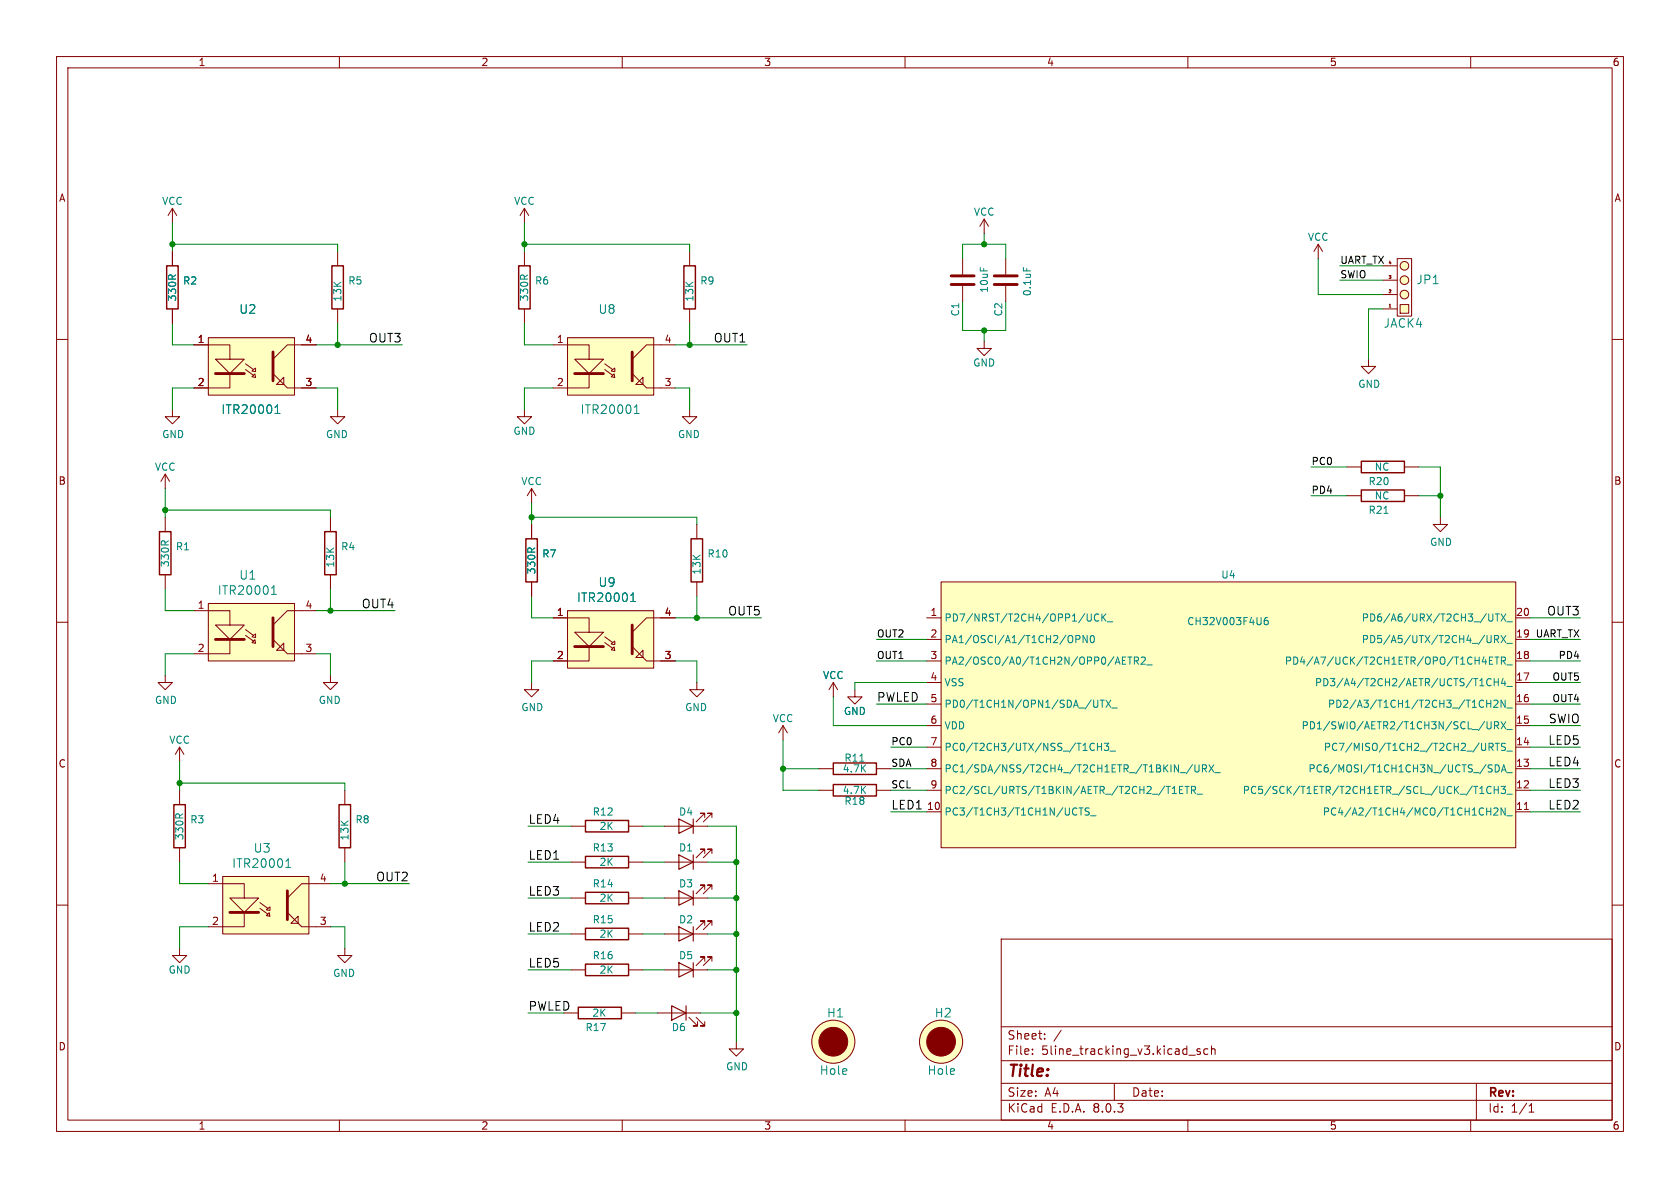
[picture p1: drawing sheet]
<svg xmlns="http://www.w3.org/2000/svg" width="297mm" height="210mm" viewBox="0 0 297 210" stroke-linecap="round" stroke-linejoin="round" font-family="sans-serif">
<g fill="none" stroke="#840000" stroke-width=".18">
<path d="M10 10h277v190h-277zM12 12h273v186h-273zM60 10v2M110 10v2M160 10v2M210 10v2M260 10v2M10 60h2M285 60h2M30.5 72.4v1.3h1.2l-1.2 1.2-1.3-1.2h1.3M92.7 72.4v1.3h1.3l-1.3 1.2-1.3-1.2h1.3M241.9 63.5v1.3h1.3l-1.3 1.2-1.2-1.2h1.2"/>
<path d="M10 110h2M285 110h2M10 160h2M285 160h2M61 167.6v1.3h-1.3l1.3 1.3 1.2-1.3h-1.2M177 166h108v32h-108zM60 198v2M110 198v2M160 198v2M177 194.5h108M177 191.5h108M177 187.5h108"/>
<path d="M177 181.5h108M182.5 186.3v.1M182.5 185.5v.1M184.7 183.6v.1M184.7 182.8v.1M187.6 182.1l-1.3 2M197 191.5v3M210 198v2M210.2 186.5h1.1M212.2 185.5l-.4-.1-.2 .2 .1 .2 .5 .2v.3h-.6M213.5 185.5l-.4-.1-.3 .3v.4l.2 .2h.5M214.2 185.5l.2-.1 .3 .1 .1 .9"/>
<path d="M214.2 184.9v1.5M260 198v2M261 191.5v6.5M270.3 196.6h.9M270.3 195.5l.4-.4v1.5"/>
</g>
<g fill="#ffffc2">
<path d="M38.1 110.5h5.1l-2.6 2.5z"/>
<path d="M44.8 113.3l.3-.2 .1 .6-.6-.1z"/>
<path d="M44.6 112.6l.6-.5v.6z"/>
<path d="M36.8 106.7h15.3v10.1h-15.3z"/>
</g>
<path d="M38.1 113h5.1M48.3 109.2v5.1" fill="none" stroke="#840000" stroke-width=".51"/>
<path d="M34.3 108h6.3v2.5M36.8 106.7h15.3v10.1h-15.3zM38.1 110.5h5.1l-2.6 2.5zM40.6 113v2.6h-6.3M43.4 112.3l1.4 1M43.4 111.3l1.4 1M44.6 112.6l.6-.5v.6zM44.8 113.3l.3-.2 .1 .6-.6-.1zM48.3 113l2.5 2.6h5.1M48.9 115l1.3-1.3v1.3zM55.9 108h-5.1l-2.5 2.5" fill="none" stroke="#840000" stroke-width=".18"/>
<path d="M48 105.1h.9M48 104l.4-.5v1.6" fill="none" stroke="#008484" stroke-width=".18"/>
<g fill="#ffffc2">
<path d="M101.6 63.5h5.1l-2.6 2.5z"/>
<path d="M108.3 66.3l.3-.2 .1 .6-.6-.1z"/>
<path d="M108.1 65.6l.6-.5v.6z"/>
<path d="M100.3 59.7h15.3v10.2h-15.3z"/>
</g>
<path d="M101.6 66h5.1M111.8 62.2v5.1" fill="none" stroke="#840000" stroke-width=".51"/>
<g fill="none" stroke="#840000" stroke-width=".18">
<path d="M30.5 36.8l-.8 1.3M30.5 36.8v2.6M30.5 36.8l.7 1.3M92.7 36.8v2.6M92.7 36.8l-.8 1.3M92.7 36.8l.8 1.3M30.5 44.5v2.5M30.5 54.6v2.6M59.7 44.5v2.5M59.7 54.6v2.6M92.7 44.5v2.5M92.7 54.6v2.6"/>
<path d="M100.3 59.7h15.3v10.2h-15.3zM121.9 44.5v2.5M121.9 54.6v2.6M59.7 72.4v1.3h-1.3l1.3 1.2 1.3-1.2h-1.3M97.8 61h6.3v2.5M101.6 63.5h5.1l-2.6 2.5zM104.1 66v2.6h-6.3M106.9 65.3l1.4 1M106.9 64.3l1.4 1M108.1 65.6l.6-.5v.6zM108.3 66.3l.3-.2 .1 .6-.6-.1zM111.8 66l2.5 2.6h5.1"/>
<path d="M112.4 68l1.3-1.3v1.3zM119.4 61h-5.1l-2.5 2.5M121.9 72.4v1.3h-1.3l1.3 1.2 1.3-1.2h-1.3M29.2 83.8v2.6M29.2 91.4v2.6M29.2 83.8l-.8 1.3M29.2 83.8l.8 1.3M58.4 91.4v2.6M238.1 82.6h2.6M248.3 82.6h2.5M29.2 101.6v2.5M58.4 101.6v2.5"/>
<path d="M31.7 139.7v2.5M61 139.7v2.5M94 120.7v1.2h1.2l-1.2 1.3-1.3-1.3h1.3M138.4 128.3l-.7 1.2M138.4 128.3v2.5M138.4 128.3l.8 1.2M144.8 139.7h2.5M144.8 135.9h2.5M154.9 139.7h2.6M154.9 135.9h2.6M31.7 149.9v2.5M61 149.9v2.5"/>
</g>
<path d="M112.1 73.1h.9M112.1 72l.5-.4v1.5M152 134.6h.7" fill="none" stroke="#008484" stroke-width=".18"/>
<path d="M29.5 47h2v7.6h-2zM58.7 47h2v7.6h-2zM91.7 47h2v7.6h-2zM120.9 47h2v7.6h-2zM28.2 94h2v7.6h-2zM57.4 94h2v7.6h-2zM240.7 81.5h7.6v2.1h-7.6zM147.3 138.7h7.6v2h-7.6zM147.3 134.9h7.6v2h-7.6zM30.7 142.2h2.1v7.7h-2.1zM59.9 142.2h2.1v7.7h-2.1z" fill="none" stroke="#840000" stroke-width=".25"/>
<g fill="#ffffc2">
<path d="M101.6 111.8h5.1l-2.6 2.5z"/>
<path d="M108.3 114.6l.3-.2 .1 .6-.6-.1z"/>
<path d="M108.1 113.8l.6-.5v.7z"/>
<path d="M100.3 108h15.3v10.1h-15.3z"/>
</g>
<path d="M101.6 114.3h5.1M111.8 110.5v5.1" fill="none" stroke="#840000" stroke-width=".51"/>
<g fill="none" stroke="#840000" stroke-width=".18">
<path d="M94 86.4v2.5M94 92.7v2.6M94 86.4l-.8 1.2M94 86.4l.7 1.2M94 102.9v2.5M97.8 109.2h6.3v2.6M100.3 108h15.3v10.1h-15.3zM101.6 111.8h5.1l-2.6 2.5zM104.1 114.3v2.5h-6.3M106.9 113.6l1.4 1M106.9 112.6l1.4 1M108.1 113.8l.6-.5v.7z"/>
<path d="M108.3 114.6l.3-.2 .1 .6-.6-.1zM111.8 114.3l2.5 2.5h5.1M112.4 116.2l1.3-1.2v1.2zM119.4 109.2h-5.1l-2.5 2.6M123.2 120.7v1.2h-1.3l1.3 1.3 1.3-1.3h-1.3M117.5 158.8h7.6M124.6 157.2v-.7h-.8h.8l-1.5 1.5M125.9 157.2v-.7h-.8h.8l-1.6 1.5"/>
</g>
<path d="M111.5 106.3h.9M111.5 105.2l.4-.4v1.5" fill="none" stroke="#008484" stroke-width=".18"/>
<path d="M120 157.5l2.6 1.3-2.6 1.2zM122.6 157.5v2.5" fill="none" stroke="#840000" stroke-width=".2"/>
<path d="M93 95.3h2v7.6h-2z" fill="none" stroke="#840000" stroke-width=".25"/>
<g fill="#ffffc2">
<path d="M38.1 63.5h5.1l-2.6 2.5z"/>
<path d="M44.8 66.3l.3-.2 .1 .6-.6-.1z"/>
<path d="M44.6 65.6l.6-.5v.6z"/>
<path d="M36.8 59.7h15.3v10.2h-15.3z"/>
</g>
<path d="M168.1 48.8h4.1M168.1 50.3h4.1M175.8 48.8h4M175.8 50.3h4M38.1 66h5.1M48.3 62.2v5.1" fill="none" stroke="#840000" stroke-width=".51"/>
<g fill="none" stroke="#840000" stroke-width=".18">
<path d="M174 38.7l-.8 1.3M174 38.7v2.6M174 38.7l.8 1.3M36.8 59.7h15.3v10.2h-15.3zM170.2 45.7v2.8M170.2 50.5v2.8M177.8 45.7v2.8M177.8 50.5v2.8M233 43.2l-.7 1.3M233 43.2v2.5M233 43.2l.8 1.3M34.3 61h6.3v2.5"/>
<path d="M38.1 63.5h5.1l-2.6 2.5zM40.6 66v2.6h-6.3M43.4 65.3l1.4 1M43.4 64.3l1.4 1M44.6 65.6l.6-.5v.6zM44.8 66.3l.3-.2 .1 .6-.6-.1zM48.3 66l2.5 2.6h5.1M48.9 68l1.3-1.3v1.3zM55.9 61h-5.1l-2.5 2.5M174 60.3v1.3h1.3l-1.3 1.3-1.3-1.3h1.3M123.2 92.7v2.6M238.1 87.6h2.6"/>
<path d="M248.3 87.6h2.5M254.6 91.4v1.3h1.3l-1.3 1.3-1.2-1.3h1.2M29.2 119.4v1.3h1.3l-1.3 1.2-1.3-1.2h1.3M58.4 119.4v1.3h-1.3l1.3 1.2 1.3-1.2h-1.3M123.2 102.9v2.5M31.7 132.1l-.7 1.3M31.7 132.1v2.5M31.7 132.1l.8 1.3M147.3 120.7l-.7 1.2M147.3 120.7v2.5M147.3 120.7l.8 1.2M151.1 121.9v1.3h1.3l-1.3 1.3-1.2-1.3h1.2"/>
</g>
<path d="M180.9 47.3v.6M48.6 73.1h.9M48.6 72l.5-.4v1.5M244.7 90.7h.7" fill="none" stroke="#008484" stroke-width=".18"/>
<path d="M122.2 95.3h2v7.6h-2zM240.7 86.6h7.6v2h-7.6z" fill="none" stroke="#840000" stroke-width=".25"/>
<g fill="#ffffc2">
<path d="M40.6 158.8h5.1l-2.5 2.5z"/>
<path d="M47.6 161.3l.1 .7-.6-.2z"/>
<path d="M47.1 160.8l.6-.5v.7z"/>
<path d="M39.4 154.9h15.2v10.2h-15.2z"/>
</g>
<path d="M50.8 157.5v5.1M40.6 161.3h5.1" fill="none" stroke="#840000" stroke-width=".51"/>
<path d="M36.8 156.2h6.4v2.6M39.4 154.9h15.2v10.2h-15.2zM40.6 158.8h5.1l-2.5 2.5zM45.9 159.6l1.4 1M58.4 156.2h-5.1l-2.5 2.6M31.7 167.6v1.3h1.3l-1.3 1.3-1.2-1.3h1.2M43.2 161.3v2.5h-6.4M45.9 160.6l1.4 1M47.1 160.8l.6-.5v.7zM47.6 161.3l.1 .7-.6-.2zM50.8 161.3l2.5 2.5h5.1M52.7 161.9v1.3h-1.3z" fill="none" stroke="#840000" stroke-width=".18"/>
<path d="M50.5 153.3h.9M50.5 152.2l.5-.4v1.5" fill="none" stroke="#008484" stroke-width=".18"/>
<g fill="#ffffc2" stroke="#ffffc2" stroke-width=".18">
<circle cx="248.3" cy="47" r=".76"/>
<circle cx="248.3" cy="49.5" r=".76"/>
</g>
<path d="M247.5 53.8h1.5v1.6h-1.5z" fill="#ffffc2"/>
<g fill="#ffffc2" stroke="#ffffc2" stroke-width=".18">
<circle cx="248.3" cy="52.1" r=".76"/>
<circle cx="166.4" cy="184.1" r="3.8"/>
</g>
<g fill="none" stroke="#840000" stroke-width=".18">
<path d="M244.5 54.6h2.5M244.5 52.1h2.5M244.5 49.5h2.5M244.5 47h2.5M245.6 54.3h.3M247 45.7h2.6v10.2h-2.6zM247.5 53.8h1.5v1.6h-1.5z"/>
<circle cx="248.3" cy="47" r=".76"/>
<circle cx="248.3" cy="49.5" r=".76"/>
<circle cx="248.3" cy="52.1" r=".76"/>
<circle cx="166.4" cy="184.1" r="3.8"/>
</g>
<circle cx="166.4" cy="184.1" r="2.54" fill="#840000" stroke="#840000" stroke-width=".18"/>
<path d="M166.4 102.9h101.6v47h-101.6z" fill="#ffffc2"/>
<g fill="none" stroke="#840000" stroke-width=".18">
<path d="M30.5 44.5v2.5M30.5 54.6v2.6M34.3 61h2.5M34.3 68.6h2.5M53.3 61h2.6M53.3 68.6h2.6M94 92.7v2.6M94 102.9v2.5M97.8 109.2h2.5M97.8 116.8h2.5M116.8 109.2h2.6M116.8 116.8h2.6"/>
<path d="M163.8 109.2h2.6M163.8 116.8h2.6M163.8 113h2.6M166.4 102.9h101.6v47h-101.6zM268 109.2h2.5M268 116.8h2.5M268 113h2.5M163.8 139.7h2.6M163.8 135.9h2.6M163.8 132.1h2.6M163.8 128.3h2.6M163.8 124.5h2.6"/>
<path d="M163.8 120.7h2.6M268 139.7h2.5M268 135.9h2.5M268 132.1h2.5M268 128.3h2.5M268 124.5h2.5M268 120.7h2.5M101 152.4h2.5M101 158.8h2.5M101 146.1h2.5M111.1 152.4h2.6M111.1 158.8h2.6"/>
<path d="M111.1 146.1h2.6M117.5 152.4h7.6M117.5 146.1h7.6M124.6 150.9v-.8h-.8h.8l-1.5 1.5M124.6 144.5v-.7h-.8h.8l-1.5 1.5M125.9 150.9v-.8h-.8h.8l-1.6 1.5M125.9 144.5v-.7h-.8h.8l-1.6 1.5M163.8 143.5h2.6M268 143.5h2.5M269.5 143.1h.7M99.7 179.1h2.5M101 165.1h2.5"/>
<path d="M101 171.5h2.5M109.9 179.1h2.5M111.1 165.1h2.6M111.1 171.5h2.6M116.2 179.1h7.6M117.5 165.1h7.6M117.5 171.5h7.6M121.8 179.8l1.5 1.6h-.7h.7v-.8M123.1 179.8l1.5 1.6h-.8h.8v-.8M124.6 163.6v-.8h-.8h.8l-1.5 1.5M124.6 169.9v-.7h-.8h.8l-1.5 1.5M125.9 163.6v-.8h-.8h.8l-1.6 1.5"/>
<path d="M125.9 169.9v-.7h-.8h.8l-1.6 1.5M130.2 184.2v1.2h1.2l-1.2 1.3-1.3-1.3h1.3"/>
<circle cx="147.3" cy="184.1" r="3.8"/>
</g>
<g fill="none" stroke="#008484" stroke-width=".18">
<path d="M48.6 73.1h.9M48.6 72l.5-.4v1.5M111.5 106.3h.9M111.5 105.2l.4-.4v1.5M189.6 112.5v.9M190.2 113l.6-.1 .1-.1v-.3l-.7-.2v1.3M192.2 112.3v1.3l-.7-1.3v1.3M192.9 108.5v1.1l-.2 .2M192.9 112.4l.1-.1a.68 .68 0 0 1 .5 .7 .68 .68 0 0 1-.5 .6 .84 .84 0 0 1-.1-1.2zM194.3 108.7a.6 .6 0 0 0-.9 .4 .6 .6 0 0 0 .6 .7l.3-.1M194.8 108.5v1.3M195 109.1l.5 .7"/>
<path d="M195.5 108.5l-.7 .8M195.8 109.9h.9M198.4 117.4h.6M198.4 116.1h.6M199.4 116.1h.7M199.8 116.1v1.3M200.5 116.8h.6l.2-.2-.1-.3-.7-.2v1.3M200.8 116.8l.5 .6M201.8 116.3l.4-.2 .3 .4-.8 .9h.8M202.7 117.5h1M224.1 109.2h-.4a.86 .86 0 0 0 0 1.2l.5-.1v-.4l-.2-.3-.4 .1-.1 .2M262 117h.8"/>
<path d="M263.3 116.8h.4M263.9 116.1h-.6v1.3h.6M263.9 108.5v1.1l-.2 .2M264.2 120v1.2M264.2 113l.6-.1 .1-.1v-.3l-.7-.2v1.3M264.3 116.1h.7M264.3 108.5h.8M264.5 113l.4 .6M264.6 116.1v1.3M264.7 108.5v1.3M264.9 120v1.2M265.4 112.3l.8 1.3"/>
<path d="M265.4 108.5l.8 1.3M265.4 116.8h.6l.2-.2-.1-.3-.7-.2v1.3M265.7 119.9l-.3 .9h.8M265.7 116.8l.5 .6M266.2 112.3l-.8 1.3M266.2 108.5l-.8 1.3M266.4 109.9h1M266.4 117.5h1M266.4 113.7h1M193.2 131.4l.3 .1M193.5 132.5l-.3 .2M194 131.4v1.3"/>
<path d="M194 132h.7M194.1 123.8v1l-.1 .2h-.4M194.5 123.8h.7M194.7 131.4v1.3M194.9 123.8v1.2M195.2 131.4h.8l-.4 .5 .3 .1v.5l-.1 .2-.6-.2M195.5 123.8l.9 1.2M196.2 132.8h1M196.4 123.8l-.9 1.2M196.6 125.2h.9M207.3 139.4l.3-.4v1.3M208.5 139.6h.4"/>
<path d="M209.1 139h-.6v1.3h.6M209.5 139h.7M209.9 139v1.3M210.6 139.7l.6-.1 .2-.2-.1-.3-.7-.1v1.3M210.8 135.1l-1.1 1.7M210.9 139.7l.5 .6M211.2 135.2v1l.3 .3 .4-.1 .1-.2v-1M212.6 135.9l.6-.1 .1-.2-.1-.3-.6-.1v1.3M212.9 135.9l.4 .6M213.7 135.2l.9 1.3M214.6 135.2l-.9 1.3M214.8 136.6h.9"/>
<path d="M261.6 139.4l.4-.4v1.3M262.8 124.4h.8M263.2 131.4h.5l.3 .2-.1 .4-.7 .1M263.3 135.2l.5 .1M263.6 123.8v1.2M263.6 135.9l.2 .2-.2 .4M263.6 132.1l.4 .6M263.6 139.1a.6 .6 0 0 0-.8 .5 .6 .6 0 0 0 .6 .7l.2-.1M263.6 120.1a.6 .6 0 0 0-.8 .4 .6 .6 0 0 0 .6 .7l.2-.1M263.6 127.6v1.1l-.2 .1-.5-.1M264.1 123.9l.5-.1 .2 .3-.8 .9h.8M264.2 139v1.3"/>
<path d="M264.2 139.6h.7M264.2 120.6h.7M264.2 128.2h.6l.1-.2v-.3l-.7-.1v1.2M264.3 135.2a.64 .64 0 0 1 .8 .6 .64 .64 0 0 1-.8 .7zM264.3 131.4h.8M264.5 128.2l.4 .6M264.7 131.4v1.3M264.9 139v1.3M265.4 139h.8l-.5 .5 .4 .1v.6l-.2 .1-.5-.1M265.4 127.6l.8 1.2M265.4 136.5l.4-1.3 .5 1.3M265.5 136.1h.7"/>
<path d="M266 120.4v.8M266.1 123.8v1.2l-.7-1.2v1.2M266.2 131.5l-.5-.1-.3 .2 .1 .3 .6 .3v.3l-.2 .2-.5-.1M266.2 127.6l-.8 1.2M266.4 136.6h1M266.4 132.8h1M266.4 129h1M266.4 125.2h1M266.4 121.4h1M190.7 142.8h.8M191.1 142.8v1.3M192.6 142.9l-.5-.1-.2 .1v.4l.5 .2 .2 .3-.3 .3-.5-.1"/>
<path d="M192.8 144.2h1M207.3 140.3h.7M211.6 140.4h1M261.6 140.3h.7M262.8 143.4h.8M263.6 142.8v1.3M264.1 142.9l.5-.1 .2 .4-.8 .9h.8M266.1 142.8v1.3l-.7-1.3v1.3M266.4 144.2h1M266.4 140.4h1"/>
</g>
<path d="M103.5 157.7h7.6v2.1h-7.6zM103.5 151.4h7.6v2h-7.6zM103.5 145h7.6v2.1h-7.6zM102.2 178.1h7.7v2h-7.7zM103.5 164.1h7.6v2h-7.6zM103.5 170.4h7.6v2.1h-7.6z" fill="none" stroke="#840000" stroke-width=".25"/>
<path d="M120 151.1l2.6 1.3-2.6 1.3zM120 144.8l2.6 1.3-2.6 1.2zM122.6 144.8v2.5M122.6 151.1v2.6M118.7 177.8l2.6 1.3-2.6 1.2zM120 163.8l2.6 1.3-2.6 1.3zM120 170.2l2.6 1.3-2.6 1.2zM121.3 177.8v2.5M122.6 163.8v2.6M122.6 170.2v2.5" fill="none" stroke="#840000" stroke-width=".2"/>
<circle cx="147.3" cy="184.1" r="3.8" fill="#ffffc2" stroke="#ffffc2" stroke-width=".18"/>
<circle cx="147.3" cy="184.1" r="2.54" fill="#840000" stroke="#840000" stroke-width=".18"/>
<g fill="none" stroke="#008400" stroke-width=".18">
<path d="M30.5 39.4v5.1M92.7 39.4v5.1M30.5 43.2h29.2v1.3M30.5 57.2v3.8h3.8M59.7 57.2v3.8M92.7 43.2h29.2v1.3M92.7 57.2v3.8h5.1M121.9 57.2v3.8M170.2 45.7v-2.5h7.6v2.5M170.2 53.3v5.1h7.6v-5.1M174 41.3v1.9M174 58.4v1.9"/>
<path d="M233 45.7v6.4h11.5M236.9 47h7.6M236.9 49.5h7.6M244.5 54.6h-2.6v8.9M34.3 68.6h-3.8v3.8M55.9 68.6h3.8v3.8M55.9 61h15.2M97.8 68.6h-5.1v3.8M119.4 61h12.7M119.4 68.6h2.5v3.8M29.2 86.4v5M29.2 90.2h29.2v1.2"/>
<path d="M94 91.4h29.2v1.3M94 88.9v3.8M231.8 82.6h6.3M231.8 87.6h6.3M250.8 82.6h3.8v8.8M250.8 87.6h3.8M29.2 104.1v3.9h5.1M34.3 115.6h-5.1v3.8M55.9 108h13.9M55.9 115.6h2.5v3.8M58.4 104.1v3.9M94 105.4v3.8h3.8"/>
<path d="M97.8 116.8h-3.8v3.9M119.4 109.2h15.2M119.4 116.8h3.8v3.9M123.2 105.4v3.8M154.9 113h8.9M154.9 116.8h8.9M270.5 109.2h8.9M270.5 113h8.9M270.5 116.8h8.9M31.7 138.4h29.3v1.3M31.7 134.6v5.1M138.4 135.9h6.4"/>
<path d="M138.4 130.8v8.9h6.4M147.3 123.2v5.1h16.5M154.9 124.5h8.9M157.5 135.9h6.3M157.5 139.7h6.3M157.5 132.1h6.3M163.8 120.7h-12.7v1.2M270.5 128.3h8.9M270.5 120.7h8.9M270.5 135.9h8.9M270.5 139.7h8.9M270.5 132.1h8.9"/>
<path d="M270.5 124.5h8.9M31.7 152.4v3.8h5.1M58.4 156.2h14M61 152.4v3.8M93.3 152.4h7.7M93.3 158.8h7.7M93.3 146.1h7.7M113.7 152.4h3.8M113.7 158.8h3.8M113.7 146.1h3.8M125.1 152.4h5.1M125.1 158.8h5.1"/>
<path d="M125.1 146.1h5.1v38.1M157.5 143.5h6.3M270.5 143.5h8.9M36.8 163.8h-5.1v3.8M58.4 163.8h2.6v3.8M93.3 179.1h6.4M93.3 165.1h7.7M93.3 171.5h7.7M112.4 179.1h3.8M113.7 165.1h3.8M113.7 171.5h3.8M123.8 179.1h6.4"/>
<path d="M125.1 165.1h5.1M125.1 171.5h5.1"/>
</g>
<g fill="#008400" stroke="#008400" stroke-width=".18">
<circle cx="30.5" cy="43.2" r=".46"/>
<circle cx="29.2" cy="90.2" r=".46"/>
<circle cx="58.4" cy="108" r=".46"/>
<circle cx="130.2" cy="152.4" r=".46"/>
<circle cx="130.2" cy="179.1" r=".46"/>
<circle cx="130.2" cy="158.8" r=".46"/>
<circle cx="130.2" cy="171.5" r=".46"/>
<circle cx="130.2" cy="165.1" r=".46"/>
<circle cx="123.2" cy="109.2" r=".46"/>
<circle cx="174" cy="58.4" r=".46"/>
<circle cx="138.4" cy="135.9" r=".46"/>
<circle cx="61" cy="156.2" r=".46"/>
<circle cx="31.7" cy="138.4" r=".46"/>
<circle cx="254.6" cy="87.6" r=".46"/>
<circle cx="59.7" cy="61" r=".46"/>
<circle cx="92.7" cy="43.2" r=".46"/>
<circle cx="121.9" cy="61" r=".46"/>
<circle cx="94" cy="91.4" r=".46"/>
<circle cx="174" cy="43.2" r=".46"/>
</g>
<text font-size="2.8" fill="#840000" x="178" y="190.9">Title:</text>
<g font-size="2.1" fill="#008484">
<text x="250.3" y="50.4">JP1</text>
<text x="42.2" y="55.7">U2</text>
<text x="105.7" y="55.7">U8</text>
<text x="244.5" y="58.1">JACK4</text>
<text x="39" y="73.4">ITR20001</text>
<text x="102.5" y="73.4">ITR20001</text>
<text x="38.4" y="105.4">ITR20001</text>
<text x="42.2" y="102.7">U1</text>
<text x="101.9" y="106.6">ITR20001</text>
<text x="105.7" y="103.9">U9</text>
<text x="40.9" y="153.6">ITR20001</text>
<text x="44.8" y="150.9">U3</text>
<text x="146.1" y="180.1">H1</text>
<text x="165.2" y="180.1">H2</text>
<text x="144.8" y="190.2">Hole</text>
<text x="163.9" y="190.2">Hole</text>
</g>
<g font-size="2.1">
<text x="65.2" y="60.6">OUT3</text>
<text x="126.1" y="60.6">OUT1</text>
<text x="63.9" y="107.6">OUT4</text>
<text x="128.7" y="108.9">OUT5</text>
<text x="273.4" y="108.9">OUT3</text>
<text x="154.9" y="124.1">PWLED</text>
<text x="273.7" y="131.8">LED5</text>
<text x="273.7" y="128">SWIO</text>
<text x="273.7" y="135.6">LED4</text>
<text x="157.5" y="143.2">LED1</text>
<text x="273.7" y="143.2">LED2</text>
<text x="273.7" y="139.4">LED3</text>
<text x="93.3" y="145.7">LED4</text>
<text x="66.4" y="155.9">OUT2</text>
<text x="93.3" y="152.1">LED1</text>
<text x="93.3" y="158.4">LED3</text>
<text x="93.3" y="164.8">LED2</text>
<text x="93.3" y="171.1">LED5</text>
<text x="93.3" y="178.8">PWLED</text>
</g>
<g font-size="2.1" fill="#840000">
<text x="178" y="184">Sheet:</text>
<text x="178" y="186.7">File:</text>
<text x="184.1" y="186.7">5line_tracking_v3.kicad_sch</text>
<text x="178" y="196.9">KiCad</text>
<text x="178" y="194.1">Size:</text>
<text x="184.7" y="194.1">A4</text>
<text x="185.7" y="196.9">E.D.A.</text>
<text x="193.3" y="196.9">8.0.3</text>
<text x="200" y="194.1">Date:</text>
<text x="263" y="194.3">Rev:</text>
<text x="263" y="196.9">Id:</text>
<text x="267.1" y="196.9">1/1</text>
</g>
<g font-size="1.8" fill="#840000">
<text x="35" y="11.9">1</text>
<text x="85" y="11.9">2</text>
<text x="135" y="11.9">3</text>
<text x="185" y="11.9">4</text>
<text x="235" y="11.9">5</text>
<text x="285" y="11.9">6</text>
<text x="10.3" y="35.9">A</text>
<text x="285.3" y="35.9">A</text>
<text x="34.9" y="60.7">1</text>
<text x="53.9" y="60.7">4</text>
<text x="98.4" y="60.7">1</text>
<text x="117.4" y="60.7">4</text>
<text x="34.9" y="68.3">2</text>
<text x="53.9" y="68.3">3</text>
<text x="98.4" y="68.3">2</text>
<text x="117.4" y="68.3">3</text>
<text x="10.3" y="85.9">B</text>
<text x="285.3" y="85.9">B</text>
<text x="34.9" y="107.7">1</text>
<text x="53.9" y="107.7">4</text>
<text x="98.4" y="109">1</text>
<text x="117.4" y="109">4</text>
<text x="164.4" y="109">1</text>
<text x="164.4" y="112.8">2</text>
<text x="267.9" y="112.8">19</text>
<text x="267.9" y="109">20</text>
<text x="34.9" y="115.3">2</text>
<text x="53.9" y="115.3">3</text>
<text x="98.4" y="116.6">2</text>
<text x="117.4" y="116.6">3</text>
<text x="164.4" y="116.6">3</text>
<text x="267.9" y="116.6">18</text>
<text x="164.4" y="120.4">4</text>
<text x="164.4" y="124.2">5</text>
<text x="267.9" y="124.2">16</text>
<text x="267.9" y="120.4">17</text>
<text x="164.4" y="128">6</text>
<text x="164.4" y="131.8">7</text>
<text x="267.9" y="131.8">14</text>
<text x="267.9" y="128">15</text>
<text x="10.3" y="135.9">C</text>
<text x="164.4" y="135.6">8</text>
<text x="267.9" y="135.6">13</text>
<text x="285.3" y="135.9">C</text>
<text x="163.8" y="143.3">10</text>
<text x="164.4" y="139.4">9</text>
<text x="267.9" y="143.3">11</text>
<text x="267.9" y="139.4">12</text>
<text x="37.4" y="156">1</text>
<text x="56.4" y="156">4</text>
<text x="37.4" y="163.6">2</text>
<text x="56.4" y="163.6">3</text>
<text x="10.3" y="185.9">D</text>
<text x="285.3" y="185.9">D</text>
<text x="35" y="199.9">1</text>
<text x="85" y="199.9">2</text>
<text x="135" y="199.9">3</text>
<text x="185" y="199.9">4</text>
<text x="235" y="199.9">5</text>
<text x="285" y="199.9">6</text>
</g>
<g font-size="1.8" fill="#008484">
<text x="28.6" y="36.4">VCC</text>
<text x="90.8" y="36.4">VCC</text>
<text x="172.1" y="38.3">VCC</text>
<text x="231.1" y="42.8">VCC</text>
<text x="31.3" y="53.4" transform="rotate(-90 31.3 53.4)">330R</text>
<text x="32.3" y="50.5">R2</text>
<text x="60.6" y="53.4" transform="rotate(-90 60.6 53.4)">13K</text>
<text x="61.5" y="50.5">R5</text>
<text x="93.6" y="53.4" transform="rotate(-90 93.6 53.4)">330R</text>
<text x="94.5" y="50.5">R6</text>
<text x="122.8" y="53.4" transform="rotate(-90 122.8 53.4)">13K</text>
<text x="123.7" y="50.5">R9</text>
<text x="174.9" y="51.9" transform="rotate(-90 174.9 51.9)">10uF</text>
<text x="182.5" y="52.5" transform="rotate(-90 182.5 52.5)">0.1uF</text>
<text x="169.8" y="56" transform="rotate(-90 169.8 56)">C1</text>
<text x="177.4" y="56" transform="rotate(-90 177.4 56)">C2</text>
<text x="172" y="65">GND</text>
<text x="240" y="68.8">GND</text>
<text x="28.6" y="77.6">GND</text>
<text x="57.5" y="77.6">GND</text>
<text x="90.7" y="77.1">GND</text>
<text x="119.8" y="77.6">GND</text>
<text x="27.3" y="83.4">VCC</text>
<text x="242.9" y="83.4">NC</text>
<text x="92.1" y="86">VCC</text>
<text x="241.8" y="86">R20</text>
<text x="242.9" y="88.5">NC</text>
<text x="241.8" y="91">R21</text>
<text x="30.1" y="100.4" transform="rotate(-90 30.1 100.4)">330R</text>
<text x="31" y="97.5">R1</text>
<text x="59.3" y="100.4" transform="rotate(-90 59.3 100.4)">13K</text>
<text x="60.2" y="97.5">R4</text>
<text x="94.8" y="101.6" transform="rotate(-90 94.8 101.6)">330R</text>
<text x="95.8" y="98.8">R7</text>
<text x="124.1" y="101.7" transform="rotate(-90 124.1 101.7)">13K</text>
<text x="125" y="98.8">R10</text>
<text x="252.7" y="96.7">GND</text>
<text x="215.8" y="102.5">U4</text>
<text x="166.9" y="110.1">PD7/NRST/T2CH4/OPP1/UCK_</text>
<text x="166.9" y="113.9">PA1/OSCI/A1/T1CH2/OPN0</text>
<text x="209.8" y="110.7">CH32V003F4U6</text>
<text x="240.6" y="113.9">PD5/A5/UTX/T2CH4_/URX_</text>
<text x="240.6" y="110.1">PD6/A6/URX/T2CH3_/UTX_</text>
<text x="166.9" y="117.7">PA2/OSCO/A0/T1CH2N/OPP0/AETR2_</text>
<text x="227" y="117.7">PD4/A7/UCK/T2CH1ETR/OPO/T1CH4ETR_</text>
<text x="27.3" y="124.6">GND</text>
<text x="56.3" y="124.6">GND</text>
<text x="92.1" y="125.9">GND</text>
<text x="121" y="125.9">GND</text>
<text x="145.4" y="120.2">VCC</text>
<text x="166.9" y="121.5">VSS</text>
<text x="166.9" y="125.3">PD0/T1CH1N/OPN1/SDA_/UTX_</text>
<text x="232.4" y="121.5">PD3/A4/T2CH2/AETR/UCTS/T1CH4_</text>
<text x="234.7" y="125.3">PD2/A3/T1CH1/T2CH3_/T1CH2N_</text>
<text x="29.8" y="131.7">VCC</text>
<text x="136.5" y="127.9">VCC</text>
<text x="149.1" y="126.6">GND</text>
<text x="166.9" y="129.1">VDD</text>
<text x="230" y="129.1">PD1/SWIO/AETR2/T1CH3N/SCL_/URX_</text>
<text x="148.9" y="136.8">4.7K</text>
<text x="149.2" y="134.8">R11</text>
<text x="166.9" y="132.9">PC0/T2CH3/UTX/NSS_/T1CH3_</text>
<text x="166.9" y="136.8">PC1/SDA/NSS/T2CH4_/T2CH1ETR_/T1BKIN_/URX_</text>
<text x="231.2" y="136.8">PC6/MOSI/T1CH1CH3N_/UCTS_/SDA_</text>
<text x="233.9" y="132.9">PC7/MISO/T1CH2_/T2CH2_/URTS_</text>
<text x="148.9" y="140.6">4.7K</text>
<text x="149.2" y="142.5">R18</text>
<text x="166.9" y="140.6">PC2/SCL/URTS/T1BKIN/AETR_/T2CH2_/T1ETR_</text>
<text x="219.6" y="140.6">PC5/SCK/T1ETR/T2CH1ETR_/SCL_/UCK_/T1CH3_</text>
<text x="32.6" y="148.6" transform="rotate(-90 32.6 148.6)">330R</text>
<text x="33.5" y="145.7">R3</text>
<text x="61.8" y="148.7" transform="rotate(-90 61.8 148.7)">13K</text>
<text x="62.7" y="145.7">R8</text>
<text x="104.7" y="144.4">R12</text>
<text x="105.9" y="146.9">2K</text>
<text x="119.9" y="144.4">D4</text>
<text x="166.9" y="144.4">PC3/T1CH3/T1CH1N/UCTS_</text>
<text x="233.8" y="144.4">PC4/A2/T1CH4/MCO/T1CH1CH2N_</text>
<text x="104.7" y="150.7">R13</text>
<text x="105.9" y="153.3">2K</text>
<text x="119.9" y="150.7">D1</text>
<text x="104.7" y="157.1">R14</text>
<text x="105.9" y="159.6">2K</text>
<text x="119.9" y="157.1">D3</text>
<text x="104.7" y="163.4">R15</text>
<text x="105.9" y="166">2K</text>
<text x="119.9" y="163.4">D2</text>
<text x="29.7" y="172.3">GND</text>
<text x="58.8" y="172.9">GND</text>
<text x="104.7" y="169.8">R16</text>
<text x="105.9" y="172.3">2K</text>
<text x="119.9" y="169.8">D5</text>
<text x="104.6" y="179.9">2K</text>
<text x="103.4" y="182.5">R17</text>
<text x="118.7" y="182.5">D6</text>
<text x="128.3" y="189.4">GND</text>
</g>
<g font-size="1.8">
<text x="236.9" y="46.7">UART_TX</text>
<text x="236.9" y="49.3">SWIO</text>
<text x="231.8" y="82.3">PC0</text>
<text x="231.8" y="87.4">PD4</text>
<text x="154.9" y="112.8">OUT2</text>
<text x="271.4" y="112.8">UART_TX</text>
<text x="154.9" y="116.6">OUT1</text>
<text x="275.4" y="116.6">PD4</text>
<text x="274.4" y="120.4">OUT5</text>
<text x="274.4" y="124.2">OUT4</text>
<text x="157.5" y="131.8">PC0</text>
<text x="157.5" y="135.6">SDA</text>
<text x="157.5" y="139.4">SCL</text>
</g>
<g font-size=".7" fill="#840000">
<text x="245.3" y="46.7">4</text>
<text x="245.3" y="51.8">2</text>
<text x="245.3" y="49.3">3</text>
<text x="245.3" y="54.4">1</text>
</g>
</svg>
